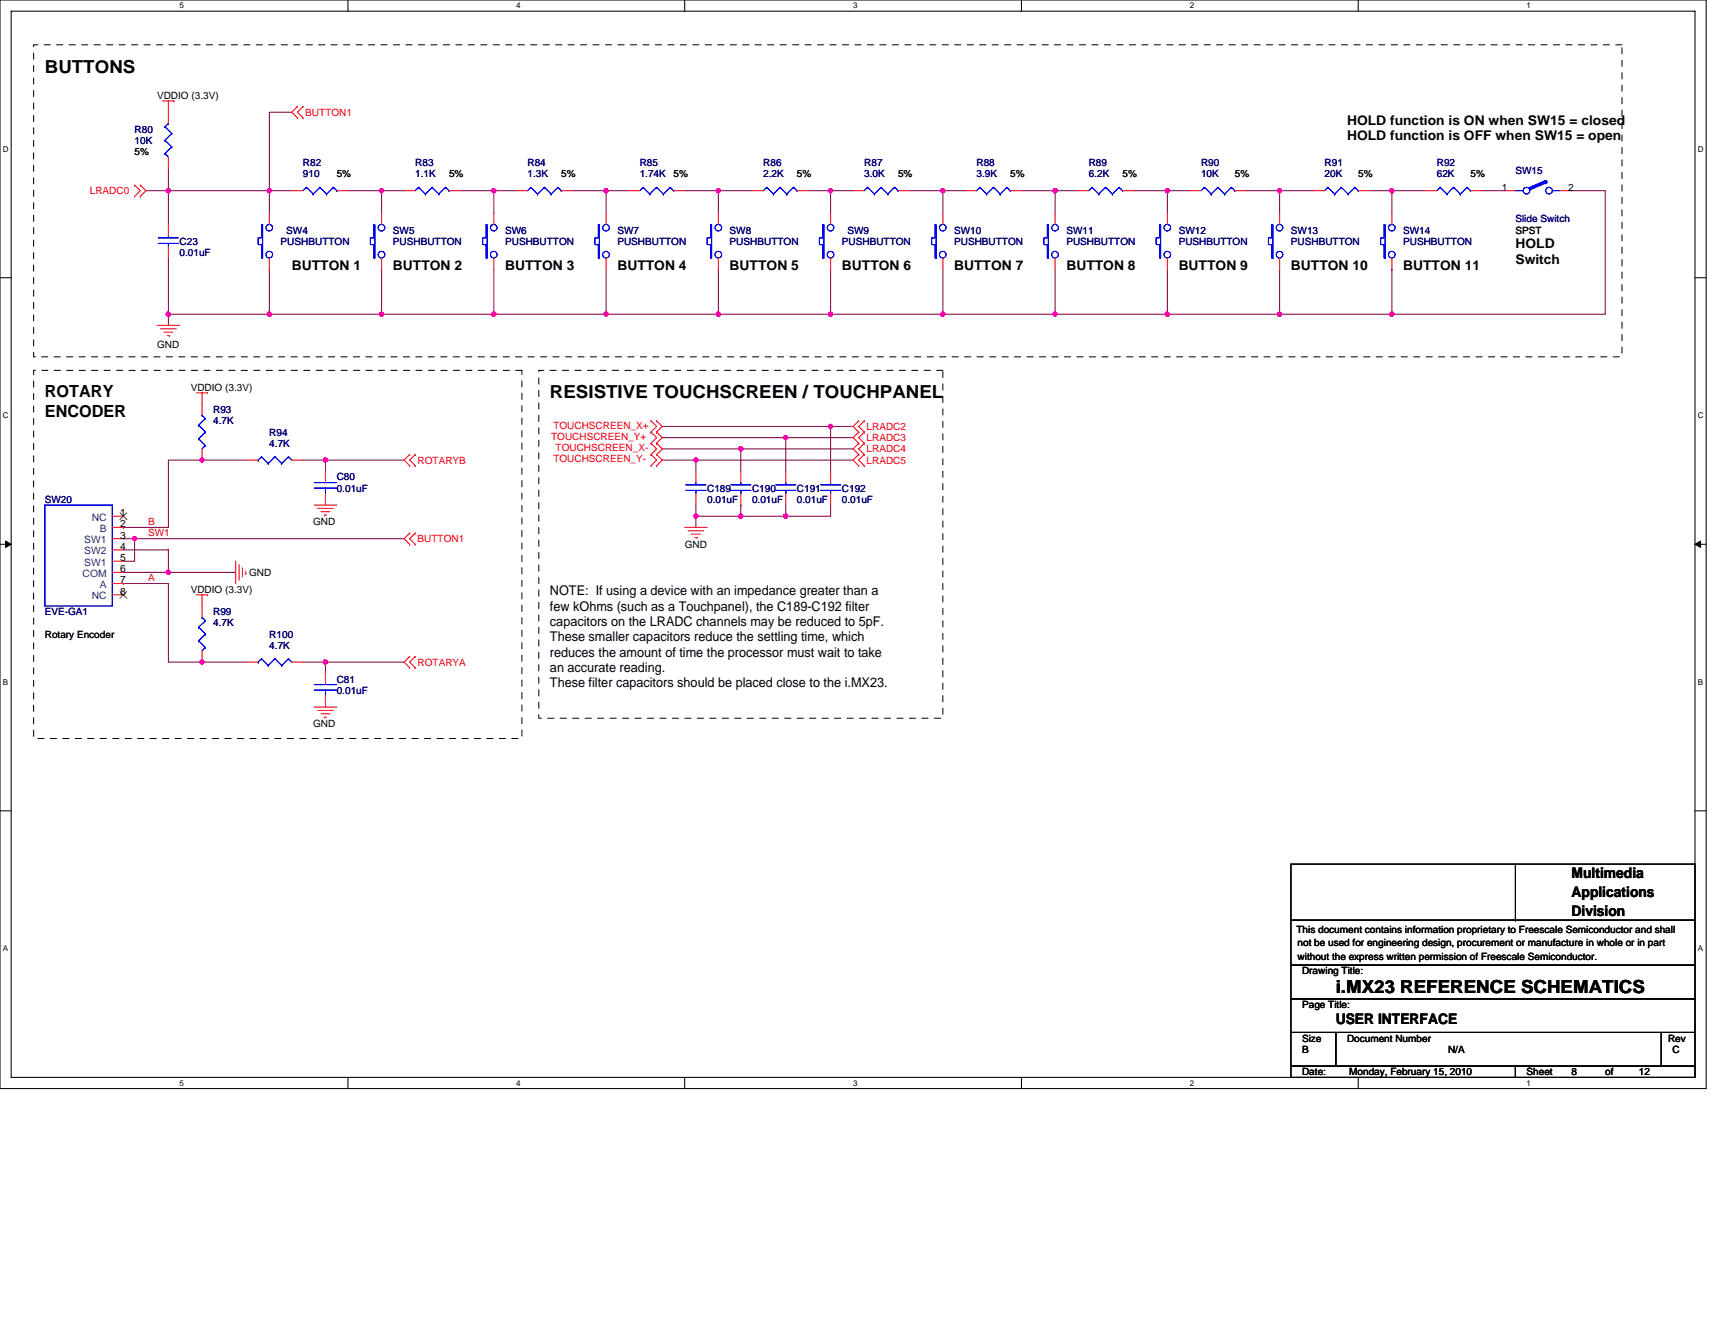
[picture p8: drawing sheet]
<svg xmlns="http://www.w3.org/2000/svg" width="279mm" height="216mm" viewBox="0 0 279 216" stroke-linecap="round" stroke-linejoin="round" font-family="sans-serif">
<path d="M0 0h278v177.4h-278zM1.8 1.8h274.3v173.8h-274.3z" fill="none" stroke="#000" stroke-width=".17"/>
<g fill="#fff">
<path d="M29.3 .2h.7v1.5h-.7z"/>
<path d="M29.3 175.7h.7v1.5h-.7z"/>
</g>
<path d="M56.7 0v1.8M56.7 175.6v1.8" fill="none" stroke="#000" stroke-width=".17"/>
<g fill="#fff">
<path d="M84.1 .2h.7v1.5h-.7z"/>
<path d="M84.1 175.7h.7v1.5h-.7z"/>
</g>
<path d="M111.5 0v1.8M111.5 175.6v1.8" fill="none" stroke="#000" stroke-width=".17"/>
<g fill="#fff">
<path d="M139 .2h.7v1.5h-.7z"/>
<path d="M139 175.7h.7v1.5h-.7z"/>
</g>
<path d="M166.4 0v1.8M166.4 175.6v1.8" fill="none" stroke="#000" stroke-width=".17"/>
<g fill="#fff">
<path d="M193.8 .2h.8v1.5h-.8z"/>
<path d="M193.8 175.7h.8v1.5h-.8z"/>
</g>
<path d="M221.3 0v1.8M221.3 175.6v1.8" fill="none" stroke="#000" stroke-width=".17"/>
<g fill="#fff">
<path d="M248.7 .2h.7v1.5h-.7z"/>
<path d="M248.7 175.7h.7v1.5h-.7z"/>
<path d="M.5 23.5h.9v1.5h-.9z"/>
<path d="M276.6 23.5h1v1.5h-1z"/>
<path d="M.5 67h.9v1.4h-.9z"/>
<path d="M276.6 67h1v1.4h-1z"/>
</g>
<path d="M0 45.3h1.8M276.1 45.3h1.9" fill="none" stroke="#000" stroke-width=".17"/>
<g fill="#fff">
<path d="M.5 110.4h.8v1.5h-.8z"/>
<path d="M276.6 110.4h.9v1.5h-.9z"/>
</g>
<path d="M0 88.7h1.8M276.1 88.7h1.9" fill="none" stroke="#000" stroke-width=".17"/>
<path d="M.9 88.2l.9 .5-.9 .5zM276.1 88.7l1-.5v1z" fill="#000" stroke="#000" stroke-width=".16"/>
<g fill="#fff">
<path d="M.5 153.8h.8v1.5h-.8z"/>
<path d="M276.6 153.8h.9v1.5h-.9z"/>
</g>
<g fill="none" stroke="#000" stroke-width=".17">
<path d="M0 132.1h1.8M276.1 132.1h1.9M210.3 157.3h65.8v5.5h-65.8zM210.3 149.9h65.8v7.4h-65.8zM210.3 140.8h65.8v9.1h-65.8zM246.9 149.9h.1M246.9 140.8v9.1M210.3 168.2h7.3v5.5h-7.3zM210.3 162.8h65.8v5.4h-65.8zM210.3 173.7h36.6v1.9h-36.6zM217.6 168.2h53.1v5.5h-53.1zM246.9 173.7h29.2v1.9h-29.2z"/>
<path d="M270.7 168.2h5.4v5.5h-5.4z"/>
</g>
<g fill="none" stroke="#800040" stroke-width=".17">
<path d="M47.5 18.3h-3.6v12.8M23.8 31.1h3.6M27.4 31.1h.1M27.4 27.4v3.7h16.5M27.4 31.1v5.5M43.9 31.1h.1M43.9 31.1h3.6M43.9 31.1v3.6M56.7 31.1h5.5M62.2 31.1h3.6M62.2 31.1h.1M62.2 31.1v3.6"/>
<path d="M75 31.1h5.5M80.5 31.1h.1M80.5 31.1v3.6M80.5 31.1h3.6M93.3 31.1h5.4M98.7 31.1h.1M98.7 31.1h3.7M98.7 31.1v3.6M111.5 31.1h5.5M117 31.1h5.5M117 31.1h.1M117 31.1v3.6"/>
<path d="M131.7 31.1h3.6M135.3 31.1h3.7M135.3 31.1h.1M135.3 31.1v3.6M148.1 31.1h5.5M153.6 31.1h.1M153.6 31.1h3.7M153.6 31.1v3.6M166.4 31.1h5.5M171.9 31.1v3.6M171.9 31.1h.1M171.9 31.1h3.7"/>
<path d="M184.7 31.1h5.5M190.2 31.1v3.6M190.2 31.1h.1M190.2 31.1h3.6M203 31.1h5.5M208.5 31.1v3.6M208.5 31.1h.1M208.5 31.1h5.5M223.1 31.1h3.7M226.8 31.1h5.4M226.8 31.1h.1M226.8 31.1v3.6"/>
<path d="M241.4 31.1h3.6M256 31.1h5.5v20.1h-34.7M27.4 51.2v1.8M27.4 42.1v9.1M27.4 51.2h.1M27.4 51.2h34.8M43.9 43.9h.1M43.9 51.2h.1M43.9 43.9v7.3M62.2 43.9v7.3M62.2 51.2h18.3M80.5 43.9v7.3"/>
<path d="M80.5 51.2h.1M80.5 51.2h36.5M98.7 43.9v7.3M98.7 51.2h.1M117 51.2h18.3M117 43.9h.1M117 43.9v7.3M135.3 51.2h.1M135.3 43.9v7.3M135.3 51.2h18.3M153.6 43.9v7.3M153.6 51.2h18.3"/>
<path d="M171.9 51.2h.1M171.9 43.9v7.3M171.9 51.2h54.9M190.2 43.9v7.3M190.2 51.2h.1M208.5 43.9v7.3M208.5 51.2h.1M226.8 43.9h.1M226.8 43.9v7.3M32.9 75h.1M32.9 75h-5.5v10.9h-7.3M32.9 75h7.3"/>
<path d="M49.4 75h3.6M53 75v1.8M53 75h.1M53 75h12.8M107.9 75h5.5M107.9 73.2h12.8M107.9 71.3h20.1M107.9 69.5h27.4M113.4 75h.1M113.4 75v1.8M113.4 75h25.6M120.7 73.2h18.3"/>
<path d="M120.7 73.2h.1M120.7 73.2v3.6M128 71.3h11M128 71.3h.1M128 71.3v5.5M135.3 69.5h3.7M135.3 69.5h.1M135.3 69.5v7.3M20.1 95.1h7.3v12.8h5.5M20.1 95.1h.1M20.1 85.9h.1M20.1 89.6h7.3"/>
<path d="M20.1 87.8h1.8M20.1 93.3h7.3M21.9 87.8v3.6h-1.8M21.9 87.8h.1M21.9 87.8h43.9M27.4 93.3h11M27.4 89.6h.1M27.4 89.6v3.7M113.4 84.1v1.8M113.4 84.1h.1M113.4 82.3v1.8M120.7 84.1h.1"/>
<path d="M120.7 82.3h.1M120.7 82.3v1.8M128 82.3v1.8M128 84.1h.1M135.3 82.3v1.8h-21.9M32.9 107.9h.1M32.9 107.9h7.3M49.4 107.9h3.6M53 107.9h.1M53 107.9v1.8M53 107.9h12.8"/>
</g>
<g fill="#f0f" stroke="#f0f" stroke-width=".17">
<circle cx="53" cy="107.9" r=".35"/>
<circle cx="21.9" cy="87.8" r=".36"/>
<circle cx="53" cy="75" r=".35"/>
<circle cx="32.9" cy="75" r=".35"/>
<circle cx="32.9" cy="107.9" r=".35"/>
<circle cx="27.4" cy="93.2" r=".36"/>
<circle cx="80.4" cy="31.1" r=".36"/>
<circle cx="98.7" cy="31.1" r=".36"/>
<circle cx="43.9" cy="31.1" r=".36"/>
<circle cx="153.6" cy="51.2" r=".35"/>
<circle cx="135.3" cy="51.2" r=".35"/>
<circle cx="153.6" cy="31.1" r=".36"/>
<circle cx="208.5" cy="31.1" r=".36"/>
<circle cx="190.2" cy="31.1" r=".36"/>
<circle cx="62.1" cy="31.1" r=".36"/>
<circle cx="135.3" cy="31.1" r=".36"/>
<circle cx="171.9" cy="31.1" r=".36"/>
<circle cx="226.7" cy="31.1" r=".36"/>
<circle cx="43.9" cy="51.2" r=".35"/>
<circle cx="226.7" cy="51.2" r=".35"/>
<circle cx="117" cy="31.1" r=".36"/>
<circle cx="80.4" cy="51.2" r=".35"/>
<circle cx="27.4" cy="31.1" r=".36"/>
<circle cx="171.9" cy="51.2" r=".35"/>
<circle cx="62.2" cy="51.2" r=".35"/>
<circle cx="117" cy="51.2" r=".35"/>
<circle cx="190.2" cy="51.2" r=".35"/>
<circle cx="208.5" cy="51.2" r=".35"/>
<circle cx="98.7" cy="51.2" r=".35"/>
<circle cx="27.4" cy="51.2" r=".36"/>
<circle cx="120.7" cy="84.1" r=".35"/>
<circle cx="113.4" cy="75" r=".36"/>
<circle cx="120.7" cy="73.1" r=".36"/>
<circle cx="128" cy="71.3" r=".36"/>
<circle cx="135.3" cy="69.5" r=".35"/>
<circle cx="113.4" cy="84.1" r=".36"/>
<circle cx="128" cy="84.1" r=".36"/>
</g>
<g fill="none" stroke="#f00" stroke-width=".17">
<path d="M26.5 16.4h1.8M27.4 16.4v3.7M28.3 16.4h.1M48.5 19.2h.1M48.5 17.4h.1M48.5 17.4l-1 .9 1 .9M49.4 17.4h.1M49.4 19.2h.1M49.4 17.4l-.9 .9 .9 .9M21.9 32h.1M21.9 30.2h.1M21.9 30.2l1 .9-1 .9"/>
<path d="M22.9 30.2h.1M22.9 32h.1M22.9 30.2l.9 .9-.9 .9M27.4 25.6v1.8M27.4 36.6v1.8M43.9 34.7v1.9M47.5 31.1h1.9M54.9 31.1h1.8M62.2 34.7v1.9M65.8 31.1h1.8M73.2 31.1h1.8M80.5 34.7v1.9"/>
<path d="M84.1 31.1h1.8M91.4 31.1h1.9M98.7 34.7v1.9M102.4 31.1h1.8M109.7 31.1h1.8M117 34.7v1.9M122.5 31.1h1.9M129.8 31.1h1.9M135.3 34.7v1.9M139 31.1h1.8M146.3 31.1h1.8M153.6 34.7v1.9"/>
<path d="M157.3 31.1h1.8M164.6 31.1h1.8M171.9 34.7v1.9M175.6 31.1h1.8M182.9 31.1h1.8M190.2 34.7v1.9M193.8 31.1h1.9M201.2 31.1h1.8M208.5 34.7v1.9M214 31.1h1.8M221.3 31.1h1.8M226.8 34.7v1.9"/>
<path d="M232.2 31.1h1.9M239.6 31.1h1.8M245 31.1h1.9M254.2 31.1h1.8M25.6 53h3.7M26.1 53.6h2.6M26.7 54.1h1.5M27.2 54.7h.4M27.4 40.2v1.9M27.6 54.7h.1M43.9 42.1v1.8M62.2 42.1v1.8"/>
<path d="M80.5 42.1v1.8M98.7 42.1v1.8M117 42.1v1.8M135.3 42.1v1.8M153.6 42.1v1.8M171.9 42.1v1.8M190.2 42.1v1.8M208.5 42.1v1.8M226.8 42.1v1.8M32 64h1.8M32.9 64v3.6M32.9 73.2v1.8"/>
<path d="M33.8 64h.1M40.2 75h1.9M47.5 75h1.9M53 76.8v1.8M66.7 74.1h.1M66.7 75.9h.1M66.7 74.1l-.9 .9 .9 .9M67.6 75.9h.1M67.6 74.1h.1M67.6 74.1l-.9 .9 .9 .9M106.1 70.4h.1M106.1 72.2h.1"/>
<path d="M106.1 75.9h.1M106.1 74.1h.1M106.1 68.6h.1M106.1 70.4l.9 .9-.9 .9M106.1 74.1l.9 .9-.9 .9M106.1 72.2l.9 1-.9 .9M106.1 68.6l.9 .9-.9 .9M107 72.2h.1M107 70.4h.1M107 74.1h.1M107 75.9h.1M107 68.6h.1"/>
<path d="M107 70.4l.9 .9-.9 .9M107 74.1l.9 .9-.9 .9M107 72.2l.9 1-.9 .9M107 68.6l.9 .9-.9 .9M113.4 76.8v1.8M120.7 76.8v1.8M128 76.8v1.8M135.3 76.8v1.8M139.9 74.1h.1M139.9 72.2h.1M139.9 75.9h.1M139.9 70.4h.1"/>
<path d="M139.9 68.6h.1M139.9 72.2l-.9 1 .9 .9M139.9 74.1l-.9 .9 .9 .9M139.9 70.4l-.9 .9 .9 .9M139.9 68.6l-.9 .9 .9 .9M140.8 72.2h.1M140.8 74.1h.1M140.8 75.9h.1M140.8 70.4h.1M140.8 68.6h.1M140.8 72.2l-.9 1 .9 .9M140.8 74.1l-.9 .9 .9 .9"/>
<path d="M140.8 70.4l-.9 .9 .9 .9M140.8 68.6l-.9 .9 .9 .9M18.3 96.9h1.8M18.3 91.4h1.8M18.3 85.9h1.8M18.3 87.8h1.8M18.3 89.6h1.8M18.3 84.1h1.8M18.3 93.3h1.8M18.3 95.1h1.8M32 96.9h1.8M32.9 96.9v3.7"/>
<path d="M33.8 96.9h.1M38.4 91.4v3.7M38.9 92v2.5M39.5 92.5v1.5M40 93.5h.1M40 93.1v.4M51.2 82.3h3.7M51.8 82.8h2.5M52.3 83.4h1.5M52.9 83.9h.1M52.9 83.9h.3M53 80.5v1.8"/>
<path d="M66.7 88.7h.1M66.7 86.9h.1M66.7 86.9l-.9 .9 .9 .9M67.6 86.9h.1M67.6 88.7h.1M67.6 86.9l-.9 .9 .9 .9M111.5 85.9h3.7M112.1 86.5h2.6M112.6 87h1.5M113.2 87.6h.4M113.4 80.5v1.8M113.6 87.6h.1"/>
<path d="M120.7 80.5v1.8M128 80.5v1.8M135.3 80.5v1.8M32.9 106.1v1.8M40.2 107.9h1.9M47.5 107.9h1.9M51.2 115.2h3.7M51.8 115.8h2.5M52.3 116.3h1.5M52.9 116.9h.1M52.9 116.9h.3M53 109.7v1.8"/>
<path d="M53 113.4v1.8M66.7 108.8h.1M66.7 107h.1M66.7 107l-.9 .9 .9 .9M67.6 107h.1M67.6 108.8h.1M67.6 107l-.9 .9 .9 .9"/>
</g>
<path d="M5.5 7.3h258.7v50.8h-258.7zM5.5 60.3h79.5v60h-79.5zM87.8 60.3h65.8v56.7h-65.8z" fill="none" stroke="#000" stroke-width=".16" stroke-dasharray="1 1 1 1 1 1 1 1"/>
<g fill="none" stroke="#00f" stroke-width=".17">
<path d="M25.8 39.7h3.3M25.8 38.8h3.3M26.9 25h.1M26.9 22.9h.1M26.9 20.7h.1M26.9 25l.5 .6M26.9 22.9l1.1 1M26.9 20.7l1.1 1.1M27.4 38.4v.4M27.4 39.7h.1M27.4 20.1h.1M27.4 39.7v.5"/>
<path d="M27.4 20.1l-.5 .6M28 23.9h.1M28 21.8h.1M28 23.9l-1.1 1.1M28 21.8l-1.1 1.1M42.6 36.6h.2v5.5h-.2v-2.2h-.5v-1.1h.5zM49.9 30.5h.1M49.9 30.5l-.5 .6M49.9 30.5l1.1 1.1M51 31.6h.1M52.1 30.5h.1M52.1 30.5l-1.1 1.1"/>
<path d="M52.1 30.5l1.1 1.1M53.2 31.6h.1M54.3 30.5h.1M54.3 30.5l-1.1 1.1M54.3 30.5l.6 .6M54.9 31.1h.1M60.9 36.6h.2v5.5h-.2v-2.2h-.6v-1.1h.6zM68.2 30.5h.1M68.2 30.5l-.6 .6M68.2 30.5l1.1 1.1M69.3 31.6h.1M70.4 30.5h.1"/>
<path d="M70.4 30.5l-1.1 1.1M70.4 30.5l1.1 1.1M71.5 31.6h.1M72.6 30.5h.1M72.6 30.5l-1.1 1.1M72.6 30.5l.6 .6M73.2 31.1h.1M79.2 36.6h.2v5.5h-.2v-2.2h-.6v-1.1h.6zM86.5 30.5h.1M86.5 30.5l-.6 .6M86.5 30.5l1.1 1.1M87.6 31.6h.1"/>
<path d="M88.7 30.5h.1M88.7 30.5l-1.1 1.1M88.7 30.5l1.1 1.1M89.8 31.6h.1M90.9 30.5h.1M90.9 30.5l-1.1 1.1M90.9 30.5l.5 .6M91.4 31.1h.1M97.5 36.6h.1v5.5h-.1v-2.2h-.6v-1.1h.6zM104.8 30.5h.1M104.8 30.5l-.6 .6M104.8 30.5l1.1 1.1"/>
<path d="M105.9 31.6h.1M107 30.5h.1M107 30.5l-1.1 1.1M107 30.5l1.1 1.1M108.1 31.6h.1M109.2 30.5h.1M109.2 30.5l-1.1 1.1M109.2 30.5l.5 .6M109.7 31.1h.1M115.8 36.6h.1v5.5h-.1v-2.2h-.6v-1.1h.6zM124.9 30.5h.1M124.9 30.5l-.5 .6"/>
<path d="M124.9 30.5l1.1 1.1M126 31.6h.1M127.1 30.5h.1M127.1 30.5l-1.1 1.1M127.1 30.5l1.1 1.1M128.2 31.6h.1M129.3 30.5h.1M129.3 30.5l-1.1 1.1M129.3 30.5l.5 .6M129.8 31.1h.1M134 36.6h.2v5.5h-.2v-2.2h-.5v-1.1h.5zM141.4 30.5h.1"/>
<path d="M141.4 30.5l-.6 .6M141.4 30.5l1.1 1.1M142.5 31.6h.1M143.6 30.5h.1M143.6 30.5l-1.1 1.1M143.6 30.5l1.1 1.1M144.7 31.6h.1M145.8 30.5h.1M145.8 30.5l-1.1 1.1M145.8 30.5l.5 .6M146.3 31.1h.1M152.3 36.6h.2v5.5h-.2v-2.2h-.5v-1.1h.5z"/>
<path d="M159.6 30.5h.1M159.6 30.5l-.5 .6M159.6 30.5l1.1 1.1M160.7 31.6h.1M161.8 30.5h.1M161.8 30.5l-1.1 1.1M161.8 30.5l1.1 1.1M162.9 31.6h.1M164 30.5h.1M164 30.5l-1.1 1.1M164 30.5l.6 .6M164.6 31.1h.1"/>
<path d="M170.6 36.6h.2v5.5h-.2v-2.2h-.5v-1.1h.5zM177.9 30.5h.1M177.9 30.5l-.5 .6M177.9 30.5l1.1 1.1M179 31.6h.1M180.1 30.5h.1M180.1 30.5l-1.1 1.1M180.1 30.5l1.1 1.1M181.2 31.6h.1M182.3 30.5h.1M182.3 30.5l-1.1 1.1M182.3 30.5l.6 .6"/>
<path d="M182.9 31.1h.1M188.9 36.6h.2v5.5h-.2v-2.2h-.5v-1.1h.5zM196.2 30.5h.1M196.2 30.5l-.5 .6M196.2 30.5l1.1 1.1M197.3 31.6h.1M198.4 30.5h.1M198.4 30.5l-1.1 1.1M198.4 30.5l1.1 1.1M199.5 31.6h.1M200.6 30.5h.1M200.6 30.5l-1.1 1.1"/>
<path d="M200.6 30.5l.6 .6M201.2 31.1h.1M207.2 36.6h.2v5.5h-.2v-2.2h-.5v-1.1h.5zM216.3 30.5h.1M216.3 30.5l-.5 .6M216.3 30.5l1.1 1.1M217.4 31.6h.1M218.5 30.5h.1M218.5 30.5l-1.1 1.1M218.5 30.5l1.1 1.1M219.6 31.6h.1M220.7 30.5h.1"/>
<path d="M220.7 30.5l-1.1 1.1M220.7 30.5l.6 .6M221.3 31.1h.1M225.5 36.6h.2v5.5h-.2v-2.2h-.6v-1.1h.6zM234.6 30.5h.1M234.6 30.5l-.5 .6M234.6 30.5l1.1 1.1M235.7 31.6h.1M236.8 30.5h.1M236.8 30.5l-1.1 1.1M236.8 30.5l1.1 1.1M237.9 31.6h.1"/>
<path d="M239 30.5h.1M239 30.5l-1.1 1.1M239 30.5l.6 .6M239.6 31.1h.1M246.9 31.1h1.3M252.9 31.1h.1M252.9 31.1h1.3M32.4 71.5h.1M32.4 69.3h.1M32.4 71.5l1.1 1.1M32.4 69.3l1.1 1.1M32.9 67.6h.1"/>
<path d="M32.9 67.6l.6 .6M33.5 72.6h.1M33.5 70.4h.1M33.5 68.2h.1M33.5 72.6l-.6 .6M33.5 70.4l-1.1 1.1M33.5 68.2l-1.1 1.1M42.1 75h.1M42.6 74.4h.1M42.6 74.4l-.5 .6M42.6 74.4l1.1 1.1M43.7 75.5h.1"/>
<path d="M44.8 74.4h.1M44.8 74.4l1.1 1.1M44.8 74.4l-1.1 1.1M45.9 75.5h.1M47 74.4h.1M47 74.4l-1.1 1.1M47 74.4l.5 .6M51.2 78.6h3.7M51.2 79.5h3.7M53 79.5h.1M53 79.5v1M111.7 79.9h3.3"/>
<path d="M111.7 79h3.3M113.4 78.6v.4M113.4 79.9h.1M113.4 79.9v.6M119 79.9h3.3M119 79h3.3M120.7 78.6v.4M120.7 79.9h.1M120.7 79.9v.6M126.4 79.9h3.2M126.4 79h3.2M128 78.6v.4"/>
<path d="M128 79.9h.1M128 79.9v.6M133.7 79.9h3.3M133.7 79h3.3M135.3 78.6v.4M135.3 79.9h.1M135.3 79.9v.6M7.3 82.3h11v16.4h-11zM32.4 104.4h.1M32.4 102.2h.1M32.4 104.4l1.1 1.1M32.4 102.2l1.1 1.1"/>
<path d="M32.9 100.6h.1M32.9 100.6l.6 .5M33.5 105.5h.1M33.5 103.3h.1M33.5 101.1h.1M33.5 105.5l-.6 .6M33.5 103.3l-1.1 1.1M33.5 101.1l-1.1 1.1M42.1 107.9h.1M42.6 107.3h.1M42.6 107.3l1.1 1.1M42.6 107.3l-.5 .6"/>
<path d="M43.7 108.4h.1M44.8 107.3h.1M44.8 107.3l1.1 1.1M44.8 107.3l-1.1 1.1M45.9 108.4h.1M47 107.3h.1M47 107.3l.5 .6M47 107.3l-1.1 1.1M51.2 111.5h3.7M51.2 112.5h3.7M53 112.5h.1M53 112.5v.9"/>
<circle cx="43.9" cy="37.1" r=".54"/>
<circle cx="62.2" cy="37.1" r=".54"/>
<circle cx="80.4" cy="37.1" r=".54"/>
<circle cx="98.7" cy="37.1" r=".54"/>
<circle cx="117" cy="37.1" r=".54"/>
<circle cx="135.3" cy="37.1" r=".54"/>
<circle cx="153.6" cy="37.1" r=".54"/>
<circle cx="171.9" cy="37.1" r=".54"/>
<circle cx="190.2" cy="37.1" r=".54"/>
<circle cx="208.5" cy="37.1" r=".54"/>
<circle cx="226.8" cy="37.1" r=".54"/>
<circle cx="248.7" cy="31.1" r=".54"/>
<circle cx="252.4" cy="31.1" r=".54"/>
<circle cx="43.9" cy="41.5" r=".54"/>
<circle cx="62.2" cy="41.5" r=".54"/>
<circle cx="80.4" cy="41.5" r=".54"/>
<circle cx="98.7" cy="41.5" r=".54"/>
<circle cx="117" cy="41.5" r=".54"/>
<circle cx="135.3" cy="41.5" r=".54"/>
<circle cx="153.6" cy="41.5" r=".54"/>
<circle cx="171.9" cy="41.5" r=".54"/>
<circle cx="190.2" cy="41.5" r=".54"/>
<circle cx="208.5" cy="41.5" r=".54"/>
<circle cx="226.7" cy="41.5" r=".54"/>
</g>
<path d="M251.8 29.6h.1M251.8 29.6l-2.5 1.1" fill="none" stroke="#00f" stroke-width=".53"/>
<path d="M19.6 83.6l1.1 1.1M19.6 96.4l1.1 1.1M20.7 83.6l-1.2 1.1M20.7 96.4l-1.2 1.1" fill="none" stroke="#804000" stroke-width=".16"/>
<g font-size="2.9">
<text x="7.3" y="11.9">BUTTONS</text>
<text x="89.6" y="64.9">RESISTIVE TOUCHSCREEN / TOUCHPANEL</text>
<text x="217.6" y="161.8">i.MX23 REFERENCE SCHEMATICS</text>
</g>
<g font-size="2.7">
<text x="7.3" y="64.7">ROTARY</text>
<text x="7.3" y="67.9">ENCODER</text>
</g>
<g font-size="2.4">
<text x="256" y="143">Multimedia</text>
<text x="256" y="146.1">Applications</text>
<text x="256" y="149.2">Division</text>
<text x="217.6" y="166.8">USER INTERFACE</text>
</g>
<g font-size="2.2">
<text x="219.5" y="20.3">HOLD function is ON when SW15 = closed</text>
<text x="219.5" y="22.9">HOLD function is OFF when SW15 = open</text>
<text x="246.9" y="40.4">HOLD</text>
<text x="47.5" y="44.1">BUTTON 1</text>
<text x="64" y="44.1">BUTTON 2</text>
<text x="82.3" y="44.1">BUTTON 3</text>
<text x="100.6" y="44.1">BUTTON 4</text>
<text x="118.9" y="44.1">BUTTON 5</text>
<text x="137.2" y="44.1">BUTTON 6</text>
<text x="155.4" y="44.1">BUTTON 7</text>
<text x="173.7" y="44.1">BUTTON 8</text>
<text x="192" y="44.1">BUTTON 9</text>
<text x="210.3" y="44.1">BUTTON 10</text>
<text x="228.6" y="44.1">BUTTON 11</text>
<text x="246.9" y="43">Switch</text>
<text x="89.6" y="97">NOTE: If using a device with an impedance greater than a</text>
<text x="89.6" y="99.5">few kOhms (such as a Touchpanel), the C189-C192 filter</text>
<text x="89.6" y="102">capacitors on the LRADC channels may be reduced to 5pF.</text>
<text x="89.6" y="104.5">These smaller capacitors reduce the settling time, which</text>
<text x="89.6" y="107">reduces the amount of time the processor must wait to take</text>
<text x="89.6" y="109.5">an accurate reading.</text>
<text x="89.6" y="112">These filter capacitors should be placed close to the i.MX23.</text>
</g>
<g font-size="1.7">
<text x="244.7" y="31.1">1</text>
<text x="255.5" y="31.1">2</text>
<text x="19.6" y="87.8">3</text>
<text x="19.6" y="89.6">4</text>
<text x="19.6" y="84.1">1</text>
<text x="19.6" y="85.9">2</text>
<text x="19.6" y="91.4">5</text>
<text x="19.6" y="93.2">6</text>
<text x="19.6" y="95.1">7</text>
<text x="19.6" y="96.9">8</text>
</g>
<g font-size="1.7" fill="#004080">
<text x="13.7" y="88.5">SW1</text>
<text x="15" y="84.9">NC</text>
<text x="16.3" y="86.7">B</text>
<text x="13.5" y="94">COM</text>
<text x="13.7" y="92.2">SW1</text>
<text x="13.7" y="90.3">SW2</text>
<text x="16.3" y="95.8">A</text>
<text x="15" y="97.7">NC</text>
</g>
<g font-size="1.6">
<text x="25.6" y="16.1">VDDIO (3.3V)</text>
<text x="21.9" y="25.3">5%</text>
<text x="54.9" y="28.9">5%</text>
<text x="73.2" y="28.9">5%</text>
<text x="91.4" y="28.9">5%</text>
<text x="109.7" y="28.9">5%</text>
<text x="129.8" y="28.9">5%</text>
<text x="146.3" y="28.9">5%</text>
<text x="164.6" y="28.9">5%</text>
<text x="182.9" y="28.9">5%</text>
<text x="201.2" y="28.9">5%</text>
<text x="221.3" y="28.9">5%</text>
<text x="239.6" y="28.9">5%</text>
<text x="246.9" y="38.1">SPST</text>
<text x="25.6" y="56.7">GND</text>
<text x="31.1" y="63.6">VDDIO (3.3V)</text>
<text x="51" y="85.6">GND</text>
<text x="111.5" y="89.3">GND</text>
<text x="40.6" y="93.8">GND</text>
<text x="31.1" y="96.6">VDDIO (3.3V)</text>
<text x="7.3" y="103.9">Rotary Encoder</text>
<text x="51" y="118.5">GND</text>
<text x="211.2" y="152">This document contains information proprietary to Freescale Semiconductor and shall</text>
<text x="211.4" y="154.2">not be used for engineering design, procurement or manufacture in whole or in part</text>
<text x="211.4" y="156.4">without the express written permission of Freescale Semiconductor.</text>
<text x="212.1" y="158.7">Drawing Title:</text>
<text x="212.1" y="164.2">Page Title:</text>
<text x="212.1" y="169.7">Size</text>
<text x="212.1" y="171.6">B</text>
<text x="219.5" y="169.7">Document Number</text>
<text x="235.9" y="171.6">N/A</text>
<text x="271.8" y="169.7">Rev</text>
<text x="272.5" y="171.6">C</text>
<text x="212.1" y="175.2">Date:</text>
<text x="219.8" y="175.2">Monday, February 15, 2010</text>
<text x="248.7" y="175.2">Sheet</text>
<text x="256" y="175.2">8</text>
<text x="261.5" y="175.2">of</text>
<text x="267" y="175.2">12</text>
</g>
<g font-size="1.6" fill="#000080">
<text x="21.9" y="21.6">R80</text>
<text x="21.9" y="23.4">10K</text>
<text x="49.4" y="27.1">R82</text>
<text x="49.4" y="28.9">910</text>
<text x="67.6" y="27.1">R83</text>
<text x="67.6" y="28.9">1.1K</text>
<text x="85.9" y="27.1">R84</text>
<text x="85.9" y="28.9">1.3K</text>
<text x="104.2" y="27.1">R85</text>
<text x="104.2" y="28.9">1.74K</text>
<text x="124.4" y="27.1">R86</text>
<text x="124.4" y="28.9">2.2K</text>
<text x="140.8" y="27.1">R87</text>
<text x="140.8" y="28.9">3.0K</text>
<text x="159.1" y="27.1">R88</text>
<text x="159.1" y="28.9">3.9K</text>
<text x="177.4" y="27.1">R89</text>
<text x="177.4" y="28.9">6.2K</text>
<text x="195.7" y="27.1">R90</text>
<text x="195.7" y="28.9">10K</text>
<text x="215.8" y="27.1">R91</text>
<text x="215.8" y="28.9">20K</text>
<text x="234.1" y="27.1">R92</text>
<text x="234.1" y="28.9">62K</text>
<text x="246.9" y="28.4">SW15</text>
<text x="29.3" y="39.9">C23</text>
<text x="29.3" y="41.7">0.01uF</text>
<text x="45.7" y="39.9">PUSHBUTTON</text>
<text x="46.6" y="38.1">SW4</text>
<text x="64" y="38.1">SW5</text>
<text x="64" y="39.9">PUSHBUTTON</text>
<text x="82.3" y="38.1">SW6</text>
<text x="82.3" y="39.9">PUSHBUTTON</text>
<text x="100.6" y="38.1">SW7</text>
<text x="100.6" y="39.9">PUSHBUTTON</text>
<text x="118.9" y="38.1">SW8</text>
<text x="118.9" y="39.9">PUSHBUTTON</text>
<text x="137.2" y="39.9">PUSHBUTTON</text>
<text x="138.1" y="38.1">SW9</text>
<text x="155.4" y="38.1">SW10</text>
<text x="155.4" y="39.9">PUSHBUTTON</text>
<text x="173.7" y="38.1">SW11</text>
<text x="173.7" y="39.9">PUSHBUTTON</text>
<text x="192" y="38.1">SW12</text>
<text x="192" y="39.9">PUSHBUTTON</text>
<text x="210.3" y="38.1">SW13</text>
<text x="210.3" y="39.9">PUSHBUTTON</text>
<text x="228.6" y="38.1">SW14</text>
<text x="228.6" y="39.9">PUSHBUTTON</text>
<text x="246.9" y="36.2">Slide Switch</text>
<text x="34.7" y="67.3">R93</text>
<text x="34.7" y="69.1">4.7K</text>
<text x="43.9" y="71">R94</text>
<text x="43.9" y="72.8">4.7K</text>
<text x="7.3" y="81.9">SW20</text>
<text x="54.9" y="78.3">C80</text>
<text x="54.9" y="80.1">0.01uF</text>
<text x="115.2" y="80.1">C189</text>
<text x="115.2" y="81.9">0.01uF</text>
<text x="122.5" y="80.1">C190</text>
<text x="122.5" y="81.9">0.01uF</text>
<text x="129.8" y="80.1">C191</text>
<text x="129.8" y="81.9">0.01uF</text>
<text x="137.2" y="80.1">C192</text>
<text x="137.2" y="81.9">0.01uF</text>
<text x="7.3" y="100.2">EVE-GA1</text>
<text x="34.7" y="100.2">R99</text>
<text x="34.7" y="102.1">4.7K</text>
<text x="43.9" y="103.9">R100</text>
<text x="43.9" y="105.7">4.7K</text>
<text x="54.9" y="111.2">C81</text>
<text x="54.9" y="113">0.01uF</text>
</g>
<g font-size="1.6" fill="#f00">
<text x="49.7" y="18.8">BUTTON1</text>
<text x="14.6" y="31.6">LRADC0</text>
<text x="89.8" y="71.7">TOUCHSCREEN_Y+</text>
<text x="90.1" y="69.9">TOUCHSCREEN_X+</text>
<text x="141.2" y="71.9">LRADC3</text>
<text x="141.2" y="70.1">LRADC2</text>
<text x="68" y="75.5">ROTARYB</text>
<text x="90.1" y="75.4">TOUCHSCREEN_Y-</text>
<text x="90.5" y="73.5">TOUCHSCREEN_X-</text>
<text x="141.2" y="73.7">LRADC4</text>
<text x="141.2" y="75.5">LRADC5</text>
<text x="24.1" y="87.4">SW1</text>
<text x="24.1" y="85.6">B</text>
<text x="68" y="88.3">BUTTON1</text>
<text x="24.1" y="94.7">A</text>
<text x="68" y="108.5">ROTARYA</text>
</g>
<g font-size="1.3">
<text x="29.3" y="1.4">5</text>
<text x="84.1" y="1.4">4</text>
<text x="139" y="1.4">3</text>
<text x="193.8" y="1.4">2</text>
<text x="248.7" y="1.4">1</text>
<text x=".5" y="24.7">D</text>
<text x="276.6" y="24.7">D</text>
<text x=".5" y="68.2">C</text>
<text x="276.6" y="68.2">C</text>
<text x=".5" y="111.6">B</text>
<text x="276.6" y="111.6">B</text>
<text x=".5" y="155">A</text>
<text x="276.6" y="155">A</text>
<text x="29.3" y="176.9">5</text>
<text x="84.1" y="176.9">4</text>
<text x="139" y="176.9">3</text>
<text x="193.8" y="176.9">2</text>
<text x="248.7" y="176.9">1</text>
</g>
</svg>
